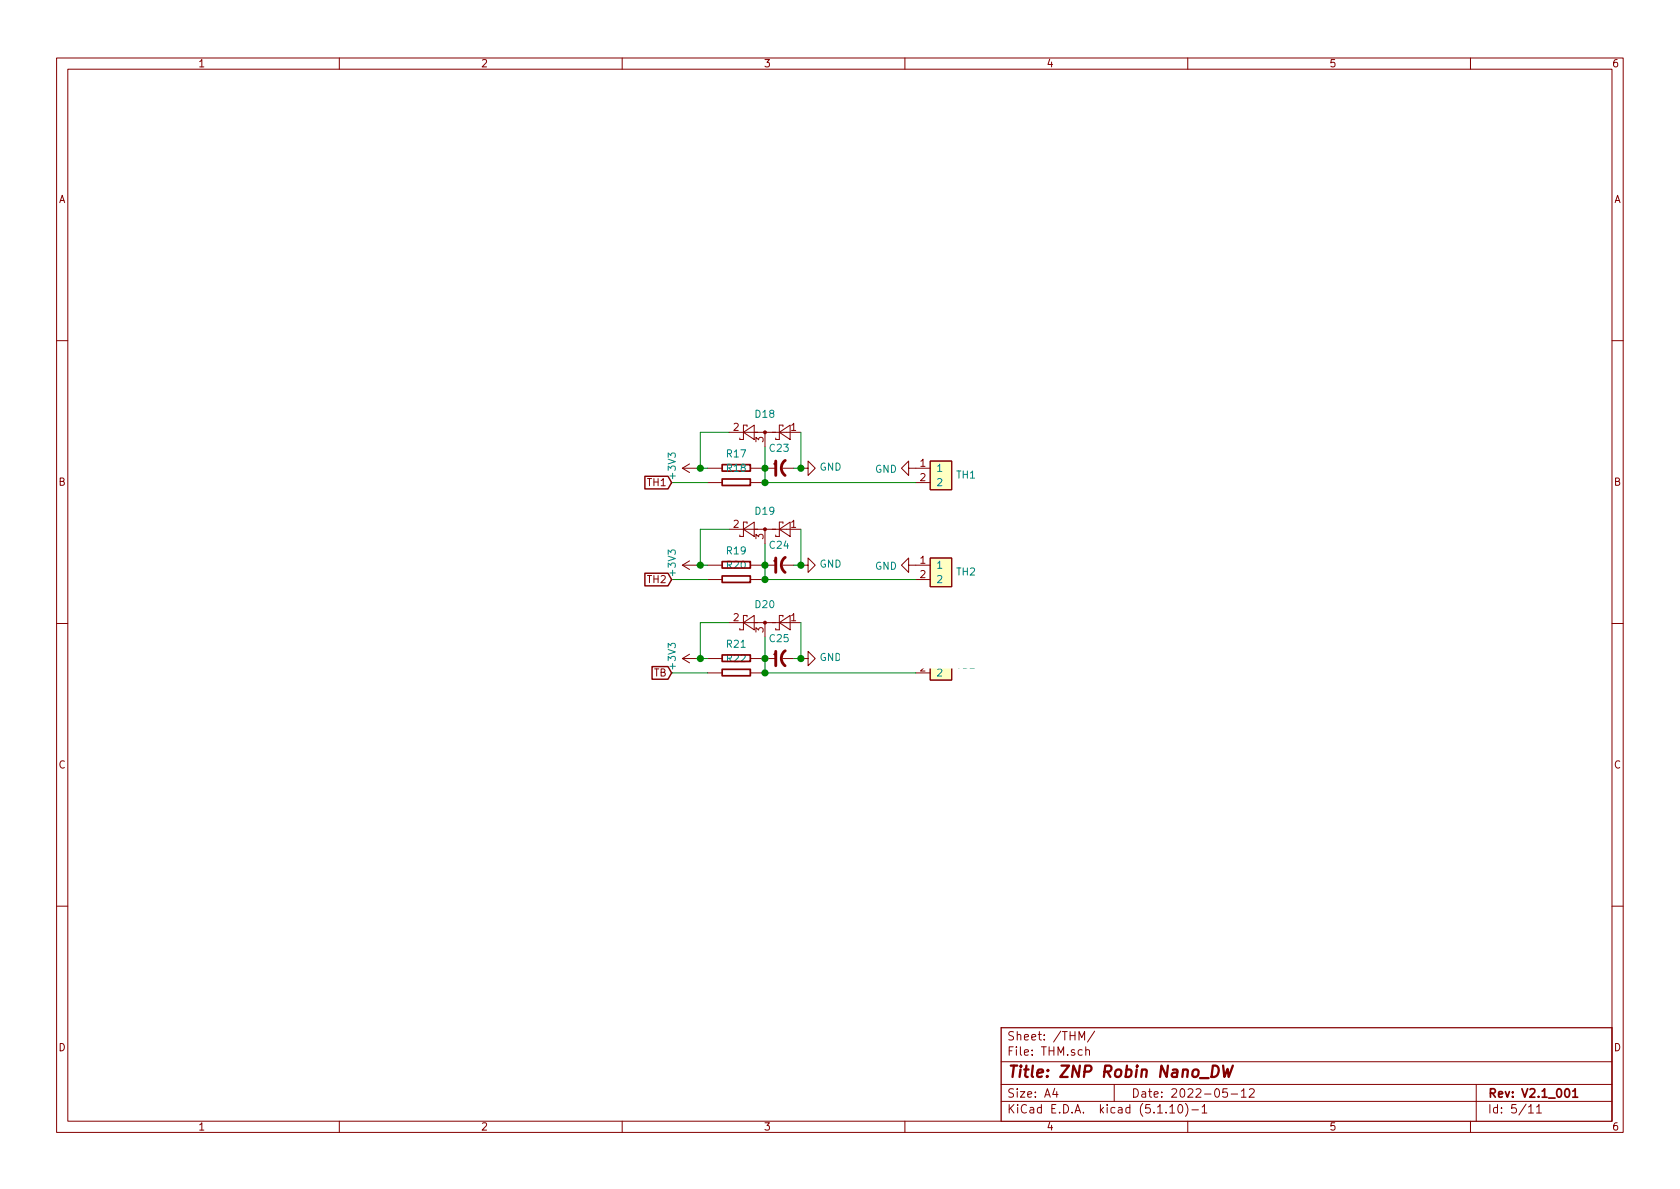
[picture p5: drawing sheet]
<svg xmlns="http://www.w3.org/2000/svg" width="297mm" height="210mm" viewBox="0 0 297 210" stroke-linecap="round" stroke-linejoin="round" font-family="sans-serif">
<g fill="none" stroke="#840000" stroke-width=".18">
<path d="M10 10.3h277v189.9h-277zM12 12.2h273v186.1h-273zM60 10.3v1.9M110 10.3v1.9M160 10.3v1.9M210 10.3v1.9M260 10.3v1.9M10 60.2h2M128.9 76.4h12.7M131.4 76.4l1.9-1.2v2.5zM132.1 75.4v-.2h-.7v2.5h-.6v-.2M135.3 76.4v2.6"/>
<path d="M137.8 76.4l1.9-1.2v2.5zM138.4 75.4v-.2h-.6v2.5h-.6v-.2M285 60.2h2M120.6 82.8l1.3 .8M120.6 82.8h2.6M120.6 99.9l1.3 .8M120.6 99.9h2.6M121.9 82l-1.3 .8M121.9 99.2l-1.3 .7M125.1 82.8h2.5M125.1 85.3h2.5M125.1 99.9h2.5"/>
<path d="M128.9 93.6h12.7M131.4 93.6l1.9-1.3v2.6zM132.1 92.6v-.3h-.7v2.6h-.6v-.3M132.7 82.8h4.5M132.7 85.3h2.6M132.7 99.9h4.5M135.3 93.6v2.5M137.8 93.6l1.9-1.3v2.6zM138.4 82.8h1.9M138.4 92.6v-.3h-.6v2.6h-.6v-.3M138.4 99.9h1.9M141.6 82.8h1.3v-1.3l1.2 1.3-1.2 1.3v-1.3"/>
<path d="M141.6 99.9h1.3v-1.2l1.2 1.2-1.2 1.3v-1.3M160.7 82.8v-1.3l-1.3 1.3 1.3 1.3v-1.3h3.8M160.7 99.9v-1.2l-1.3 1.2 1.3 1.3v-1.3h3.8M161.9 85.3h2.6M164.5 81.5h3.8v5.1h-3.8zM164.5 98.7h3.8v5.1h-3.8zM10 110.3h2M120.6 116.5l1.3 .7M120.6 116.5h2.6M121.9 115.7l-1.3 .8M125.1 116.5h2.5M125.1 119h2.5"/>
<path d="M125.1 102.5h2.5M128.9 110.1h12.7M131.4 110.1l1.9-1.3v2.6zM132.1 109.1v-.3h-.7v2.6h-.6v-.3M132.7 116.5h4.5M132.7 119h2.6M132.7 102.5h2.6M135.3 110.1v2.5M137.8 110.1l1.9-1.3v2.6zM138.4 109.1v-.3h-.6v2.6h-.6v-.3M138.4 116.5h1.9M141.6 116.5h1.3v-1.3l1.2 1.3-1.2 1.2v-1.2"/>
<path d="M160.7 116.5v-1.3l-1.3 1.3 1.3 1.2v-1.2h3.8M161.9 119h2.6M161.9 102.5h2.6M162.8 115.2l.4-.3v1.2M162.8 116.1h.8M164.5 115.2h3.8v5.1h-3.8zM285 110.3h2M10 160.2h2M178.4 177.1h.5M179.1 176.4h-.7v1.5M179.2 173.5a.73 .73 0 0 0-.9 .5 .73 .73 0 0 0 .5 .9l.5-.1v-.5h-.3M179.7 177h.6v.9"/>
<path d="M179.9 173.4v.2M179.9 173.9v1M180.3 177.3l-.4 .1-.3 .2 .3 .3 .4-.1M180.4 173.9h.6M180.6 173.4v1.3l.4 .2M181.5 174.1l.1-.1a.37 .37 0 0 1 .5 .1v.8M181.5 173.4v1.5M181.7 177l-.4-.1-.3 .3 .1 .6h.6M182.3 177.4l.7-.1-.1-.3-.4-.1-.2 .2v.7h.6M182.9 173.9v.9l.4 .1 .2-.1M183.5 173.9v1M183.6 177.1l.8-.1v-.4l-.3-.2h-.5v1.5h.6l.2-.1 .1-.4-.1-.2-.3-.1"/>
<path d="M184.2 174l.4-.1 .3 .3-.1 .6h-.6M184.2 173.4v1.5M185.1 177.1l.2-.2 .5 .2v.7l-.2 .1-.5-.1zM186.5 177.1l.2-.2 .4 .2 .1 .5-.1 .2-.4 .1-.2-.1zM186.7 174.8v.1M186.7 174v.1M187.8 176.4v1.5M188.1 177.1l.6 .8M188.6 174.1v-.1a.37 .37 0 0 1 .6 .1v.8M188.6 173.4v1.5M188.7 176.4l-.9 .9M189.7 173.9h.6"/>
<path d="M189.9 173.4v1.3l.4 .2M190.5 177.8v.1M190.5 177v.1M190.6 173.9h.5M190.8 173.4v1.3l.3 .2M191.6 174l.4-.1 .3 .3v.6l-.3 .1-.4-.1M191.6 173.9v1.5M192.3 177.1l.1-.1a.37 .37 0 0 1 .6 .1v.8M192.3 176.4v1.5M193.5 174l-.4-.1-.2 .2 .1 .3 .5 .1v.3h-.6M193.5 176.9h.6M193.7 176.4v1.3l.4 .2"/>
<path d="M194.2 174.8v.1M194.2 174v.1M194.3 176.9h.6M194.6 176.4v1.3l.3 .2M195.4 177l.4-.1 .3 .3v.6l-.3 .1-.4-.1M195.4 176.9v1.5M196 173.3l-1.3 2M197.3 177l-.4-.1-.2 .2 .1 .3 .5 .1v.3h-.6M197.6 173.3l-1.3 2M198 177.8v.1M198 177v.1M198.7 173.9l-.1 1.4-.2 .1h-.4"/>
<path d="M198.7 174l-.4-.1-.3 .3v.6l.3 .1 .4-.1M199.4 173.4v.2M199.4 173.9v1M199.8 176.3l-1.3 2M199.9 173.9h.6M200.1 173.4v1.3l.4 .2M201 174.1v-.1a.37 .37 0 0 1 .6 .1v.8M201 173.4v1.5M201.3 176.3l-1.2 2M201.7 176.9l.3 1 .3-.7 .2 .7 .3-1M202.3 173.9l.1 .9 .4 .1 .2-.1M203 173.9v1"/>
<path d="M203.3 176.9l.3 1 .2-.7 .3 .7 .3-1M203.7 174l.4-.1 .3 .3-.1 .6h-.6M203.7 173.4v1.5M204.8 176.9l.3 1 .3-.7 .3 .7 .3-1M205.1 174.8v.1M206.4 174l-.4-.1-.3 .3 .1 .6h.6M206.6 177.8v.1M207 174.1l.3-.2 .4 .2v.5l-.1 .2-.3 .1-.3-.1zM207 176.9h.6M207.6 176.4l-.3 .1v.2v1.2M208.1 177h.6l.1 .9M208.4 174.1l.1-.1a.37 .37 0 0 1 .5 .1v.8"/>
<path d="M208.4 173.9v1M208.8 177.3l-.5 .1-.2 .2v.2l.2 .1 .5-.1M209 174.1l.2-.2 .4 .1 .1 .9M210.1 177l-.4-.1-.3 .3 .1 .6 .2 .1 .4-.1M210.7 177.4l.7-.1-.1-.3-.4-.1-.2 .2v.7h.6M211.5 173.3l-1.3 2M212 174.1l.2-.2 .3 .1 .1 .9M212 173.9v1M212 177l.5-.1 .3 .3-.1 .6-.2 .1-.5-.1M212 176.4v1.5M212.6 174.1a.36 .36 0 0 1 .3-.2 .36 .36 0 0 1 .4 .2v.8M213.4 177.1l.2-.2 .4 .2v.7l-.2 .1-.4-.1z"/>
<path d="M214 174h.5l.1 .9M214.6 174.3l-.5 .1a.29 .29 0 0 0-.2 .2 .29 .29 0 0 0 .2 .3l.5-.1M214.8 177.1l.2-.2 .4 .2v.7l-.2 .1-.4-.1zM215.3 173.4v1.5M215.5 174.4l.4 .5M215.9 173.9l-.6 .6M216.1 176.4v1.5M216.3 177.4l.4 .5M216.5 174.4l.7-.1-.1-.3-.4-.1-.2 .2v.7h.6M216.7 176.9l-.6 .6M217.3 177.8v.1M217.8 173.9v1"/>
<path d="M218.2 173.9l-.4 .3M218.7 177l-.5-.1-.2 .3v.6l.2 .1 .5-.1M218.7 174l.5-.1 .3 .3-.1 .6-.2 .1-.5-.1M218.7 173.4v1.5M219.3 177.1l.2-.2 .5 .2v.7l-.3 .1-.4-.1zM220.1 174h.6l.1 .9M220.7 177.1l.2-.2 .3 .1 .1 .9M220.7 176.9v1M220.8 174.3l-.6 .1-.2 .2 .1 .2 .1 .1 .6-.1M221.3 177.1a.34 .34 0 0 1 .3-.2 .34 .34 0 0 1 .3 .2v.8M221.9 174l-.3-.1-.2 .2 .1 .3 .4 .1v.3h-.5M222.6 174.4l.7-.1-.1-.3-.4-.1-.2 .2 .1 .7h.5"/>
<path d="M223.7 176.3l-1.2 2M224 174.4h1.1M224.2 177.9v-1.5l.5 1.1 .5-1.1v1.5M225.8 174.1l.2-.2 .4 .1v.9M225.8 173.9v1M226 177h.5l.1 .9M226.4 174.1a.36 .36 0 0 1 .4-.2 .36 .36 0 0 1 .3 .2v.8M226.6 177.3l-.5 .1a.29 .29 0 0 0-.2 .2 .29 .29 0 0 0 .2 .3l.5-.1M227.3 176.4v1.5M227.5 177.4l.4 .5M227.8 173.4v1.5M227.9 176.9l-.6 .6"/>
<path d="M227.9 174.4l.5 .5M228.4 173.9l-.6 .6M228.4 177.4l.8-.1-.1-.3-.4-.1-.3 .2 .1 .7h.6M229.5 174l-.3-.1-.2 .2v.3l.5 .1v.3h-.5M229.8 176.9v1M230.2 176.9l-.4 .3M230.7 177l.5-.1 .2 .3v.6l-.2 .1-.5-.1M230.7 176.4v1.5M232.1 177h.6v.9M232.7 177.3l-.5 .1-.2 .2 .1 .2 .1 .1 .5-.1M233.9 177l-.3-.1-.2 .2 .1 .3 .4 .1v.3h-.5M234.6 177.4l.7-.1-.1-.3-.4-.1-.2 .2v.7h.6"/>
<path d="M235.9 177.8v.1M236.7 177.1l.2-.2 .3 .1 .1 .9M236.7 176.9v1M237.3 177.1a.36 .36 0 0 1 .3-.2 .36 .36 0 0 1 .3 .2v.8M238.7 176.4v1.5M238.8 177.4l.4 .5M239.2 176.9l-.5 .6M240.4 177l-.4-.1-.2 .2 .1 .3 .5 .1v.3h-.6M242.1 176.3l-1.2 2M285 160.2h2M60 198.3v1.9M110 198.3v1.9"/>
<path d="M160 198.3v1.9M177 181.7h108v16.6h-108zM177 194.8h108M177 191.8h108M177 187.8h108M177 181.8h108M186.5 192.5l-.4 1h1M186.8 193v1M190.8 183.9v-1.5l.5 1.1 .5-1.1v1.5M192 185.7a.37 .37 0 0 1 .6 .1v.8M192 185.1v1.5M193.5 182.3l-1.2 2"/>
<path d="M197 191.8v3M206.8 195.8l.5-.5v1.5M206.8 196.8h.9M208.5 195.4l.1-.1a.8 .8 0 0 1 .5 .8 .8 .8 0 0 1-.5 .7 1 1 0 0 1-.1-1.4zM209.6 195.1a1.71 1.71 0 0 1 0 2.3M210 198.3v1.9M210.7 196.3h1.2M212.5 195.8l.5-.5v1.5M212.5 196.8h.9M217 192.5h-.7l-.1 .7 .2-.1 .5 .1 .1 .2v.5l-.2 .1-.6-.1M217.7 193.5h1.1M219.5 193l.4-.5v1.5"/>
<path d="M219.5 194h.8M220.9 192.7l.2-.2h.4l.2 .2 .1 .3-1 1h1M260 198.3v1.9M261 191.8v6.5M270.3 195.8l.4-.5v1.5M270.3 196.8h.8M271.7 195.8l.4-.5v1.5M271.7 196.8h.8"/>
</g>
<g fill="none" stroke="#840000" stroke-width=".3">
<path d="M127.7 82.2h5v1.1h-5zM127.7 84.7h5v1.1h-5zM127.7 99.3h5v1.2h-5zM127.7 101.8h5v1.2h-5zM127.7 118.4h5v1.1h-5zM127.7 115.8h5v1.2h-5zM181.6 179.4v1.5M182.2 179.9l-.6 .6M184.1 179.9v1M184.5 179.9l-.4 .3M185 179.4v1.5M178.5 180.9v-1.5l.5 1.1 .6-1.1v1.5"/>
<path d="M180.3 180h.5l.1 .9M180.9 180.3l-.5 .1a.29 .29 0 0 0-.2 .2 .29 .29 0 0 0 .2 .3l.5-.1M181.8 180.4l.4 .5M182.8 180.4l.7-.1-.1-.3-.4-.1-.2 .2v.7h.6M185 180l.5-.1 .3 .3-.1 .6-.2 .1-.5-.1M186.4 180h.6v.9M187 180.3l-.5 .1-.2 .2 .1 .2 .1 .1 .5-.1M188.2 180l-.3-.1-.2 .2 .1 .3 .4 .1v.3h-.5M188.9 180.4l.7-.1-.1-.3-.4-.1-.2 .2 .1 .7h.5M276.8 192.7l.2-.2a.81 .81 0 0 1 .6 .6 .81 .81 0 0 1-.3 .8l-.1 .1a.79 .79 0 0 1-.4-1.3zM278.1 193l.4-.5v1.5M278.1 194h.8"/>
</g>
<path d="M214.5 188.4h.4a1.09 1.09 0 0 1 .5 1.3 1.09 1.09 0 0 1-1.2 .7zM216.3 188.4l.2 2 .5-1.4 .2 1.4 .8-2" fill="none" stroke="#840000" stroke-width=".41"/>
<g fill="#ffffc2" stroke="#ffffc2" stroke-width=".18">
<path d="M164.5 81.5h3.8v5.1h-3.8z"/>
<path d="M164.5 115.2h3.8v5.1h-3.8z"/>
<path d="M164.5 98.7h3.8v5.1h-3.8z"/>
</g>
<path d="M137.2 81.5v2.6M137.2 98.7v2.5M138.8 81.4a1.63 1.63 0 0 0 0 2.7M138.8 98.6a1.63 1.63 0 0 0 0 2.6M137.2 115.2v2.5M138.8 115.1a1.63 1.63 0 0 0 0 2.6" fill="none" stroke="#840000" stroke-width=".51"/>
<g fill="#840000" stroke="#840000" stroke-width=".18">
<circle cx="135.3" cy="76.4" r=".25"/>
<circle cx="135.3" cy="93.6" r=".25"/>
<circle cx="135.3" cy="110.1" r=".25"/>
</g>
<path d="M155.7 116a.59 .59 0 0 0-.7 .6 .59 .59 0 0 0 .7 .5l.1-.4h-.3M157 115.9v1.3l-.7-1.3v1.3M157.6 115.9a.64 .64 0 0 1 .7 .7 .64 .64 0 0 1-.7 .6zM165.8 116.1l.3-.4v1.3M165.8 117h.7" fill="none" stroke="#008484" stroke-width=".18"/>
<g fill="none" stroke="#008400" stroke-width=".18">
<path d="M128.9 76.4h-5.1v6.4M135.3 79v6.3h26.6M141.6 76.4v6.4h-1.3M118.7 85.3h6.4M123.2 82.8h1.9M123.2 99.9h1.9M128.9 93.6h-5.1v6.3M135.3 96.1v6.4h26.6M141.6 93.6v6.3h-1.3M118.7 102.5h6.4M118.7 119h6.4M123.2 116.5h1.9"/>
<path d="M128.9 110.1h-5.1v6.4M135.3 112.6v6.4h26.6M141.6 110.1v6.4h-1.3"/>
</g>
<path d="M114 84.2h4.1l.6 1.1-.6 1.2h-4.1zM114 101.4h4.1l.6 1.1-.6 1.1h-4.1zM115.3 117.9h2.8l.6 1.1-.6 1.1h-2.8z" fill="none" stroke="#840000" stroke-width=".25"/>
<g fill="#008400" stroke="#008400" stroke-width=".25">
<circle cx="135.3" cy="119" r=".51"/>
<circle cx="123.8" cy="99.9" r=".51"/>
<circle cx="135.3" cy="116.5" r=".51"/>
<circle cx="141.6" cy="99.9" r=".51"/>
<circle cx="141.6" cy="82.8" r=".51"/>
<circle cx="123.8" cy="82.8" r=".51"/>
<circle cx="135.3" cy="99.9" r=".51"/>
<circle cx="135.3" cy="102.5" r=".51"/>
<circle cx="141.6" cy="116.5" r=".51"/>
<circle cx="123.8" cy="116.5" r=".51"/>
<circle cx="135.3" cy="85.3" r=".51"/>
<circle cx="135.3" cy="82.8" r=".51"/>
</g>
<g fill="#fff" stroke="#fff" stroke-width=".35">
<path d="M148.7 105.3h111.2v12.7h-111.2z"/>
<path d="M176.1 171.3h78.6v9.7h-78.6z"/>
</g>
<text font-size="2.8" fill="#840000" x="178" y="190.5">Title: ZNP Robin Nano_DW</text>
<g font-size="2.1" fill="#840000">
<text x="178" y="184">Sheet: /THM/</text>
<text x="178" y="186.7">File: THM.sch</text>
<text x="178" y="196.9">KiCad E.D.A. kicad (5.1.10)-1</text>
<text x="178" y="194.1">Size: A4</text>
<text x="200" y="194.1">Date: 2022-05-12</text>
<text x="263" y="194.1">Rev: V2.1_001</text>
<text x="263" y="196.9">Id: 5/11</text>
</g>
<g font-size="1.8" fill="#840000">
<text x="35" y="11.9">1</text>
<text x="85" y="11.9">2</text>
<text x="135" y="11.9">3</text>
<text x="185" y="11.9">4</text>
<text x="235" y="11.9">5</text>
<text x="285" y="11.9">6</text>
<text x="10.4" y="35.9">A</text>
<text x="285.4" y="35.9">A</text>
<text x="129.7" y="76.2">2</text>
<text x="139.9" y="76.2">1</text>
<text x="135" y="78.2" transform="rotate(-90 135 78.2)">3</text>
<text x="162.7" y="82.5">1</text>
<text x="10.4" y="85.9">B</text>
<text x="114.6" y="86">TH1</text>
<text x="162.7" y="85.1">2</text>
<text x="285.4" y="85.9">B</text>
<text x="129.7" y="93.3">2</text>
<text x="135" y="95.3" transform="rotate(-90 135 95.3)">3</text>
<text x="139.9" y="93.3">1</text>
<text x="162.7" y="99.7">1</text>
<text x="114.6" y="103.1">TH2</text>
<text x="162.7" y="102.2">2</text>
<text x="129.7" y="109.8">2</text>
<text x="135" y="111.9" transform="rotate(-90 135 111.9)">3</text>
<text x="139.9" y="109.8">1</text>
<text x="115.6" y="119.6">TB</text>
<text x="162.7" y="118.7">2</text>
<text x="10.4" y="135.9">C</text>
<text x="285.4" y="135.9">C</text>
<text x="10.4" y="185.9">D</text>
<text x="285.4" y="185.9">D</text>
<text x="35" y="199.9">1</text>
<text x="85" y="199.9">2</text>
<text x="135" y="199.9">3</text>
<text x="185" y="199.9">4</text>
<text x="235" y="199.9">5</text>
<text x="285" y="199.9">6</text>
</g>
<g font-size="1.8" fill="#008484">
<text x="133.6" y="73.9">D18</text>
<text x="128.5" y="80.9">R17</text>
<text x="128.5" y="83.4">R18</text>
<text x="136.1" y="79.9">C23</text>
<text x="144.9" y="83.2">GND</text>
<text x="154.7" y="83.6">GND</text>
<text x="165.5" y="83.4">1</text>
<text x="119.5" y="84.5" transform="rotate(-90 119.5 84.5)">+3V3</text>
<text x="165.5" y="86">2</text>
<text x="169.1" y="84.6">TH1</text>
<text x="133.6" y="91">D19</text>
<text x="119.5" y="101.6" transform="rotate(-90 119.5 101.6)">+3V3</text>
<text x="128.5" y="100.6">R20</text>
<text x="128.5" y="98">R19</text>
<text x="136.1" y="97">C24</text>
<text x="144.9" y="100.4">GND</text>
<text x="154.7" y="100.8">GND</text>
<text x="165.5" y="100.6">1</text>
<text x="169.1" y="101.8">TH2</text>
<text x="133.6" y="107.5">D20</text>
<text x="165.5" y="103.1">2</text>
<text x="136.1" y="113.6">C25</text>
<text x="119.5" y="118.2" transform="rotate(-90 119.5 118.2)">+3V3</text>
<text x="128.5" y="117.1">R22</text>
<text x="128.5" y="114.5">R21</text>
<text x="144.9" y="116.9">GND</text>
<text x="165.5" y="119.6">2</text>
<text x="169.1" y="118.3">TB1</text>
</g>
<g font-size=".7" fill="#840000">
<text x="137.2" y="82.2" transform="rotate(-90 137.2 82.2)">+</text>
<text x="137.2" y="99.4" transform="rotate(-90 137.2 99.4)">+</text>
<text x="137.2" y="115.9" transform="rotate(-90 137.2 115.9)">+</text>
</g>
</svg>
